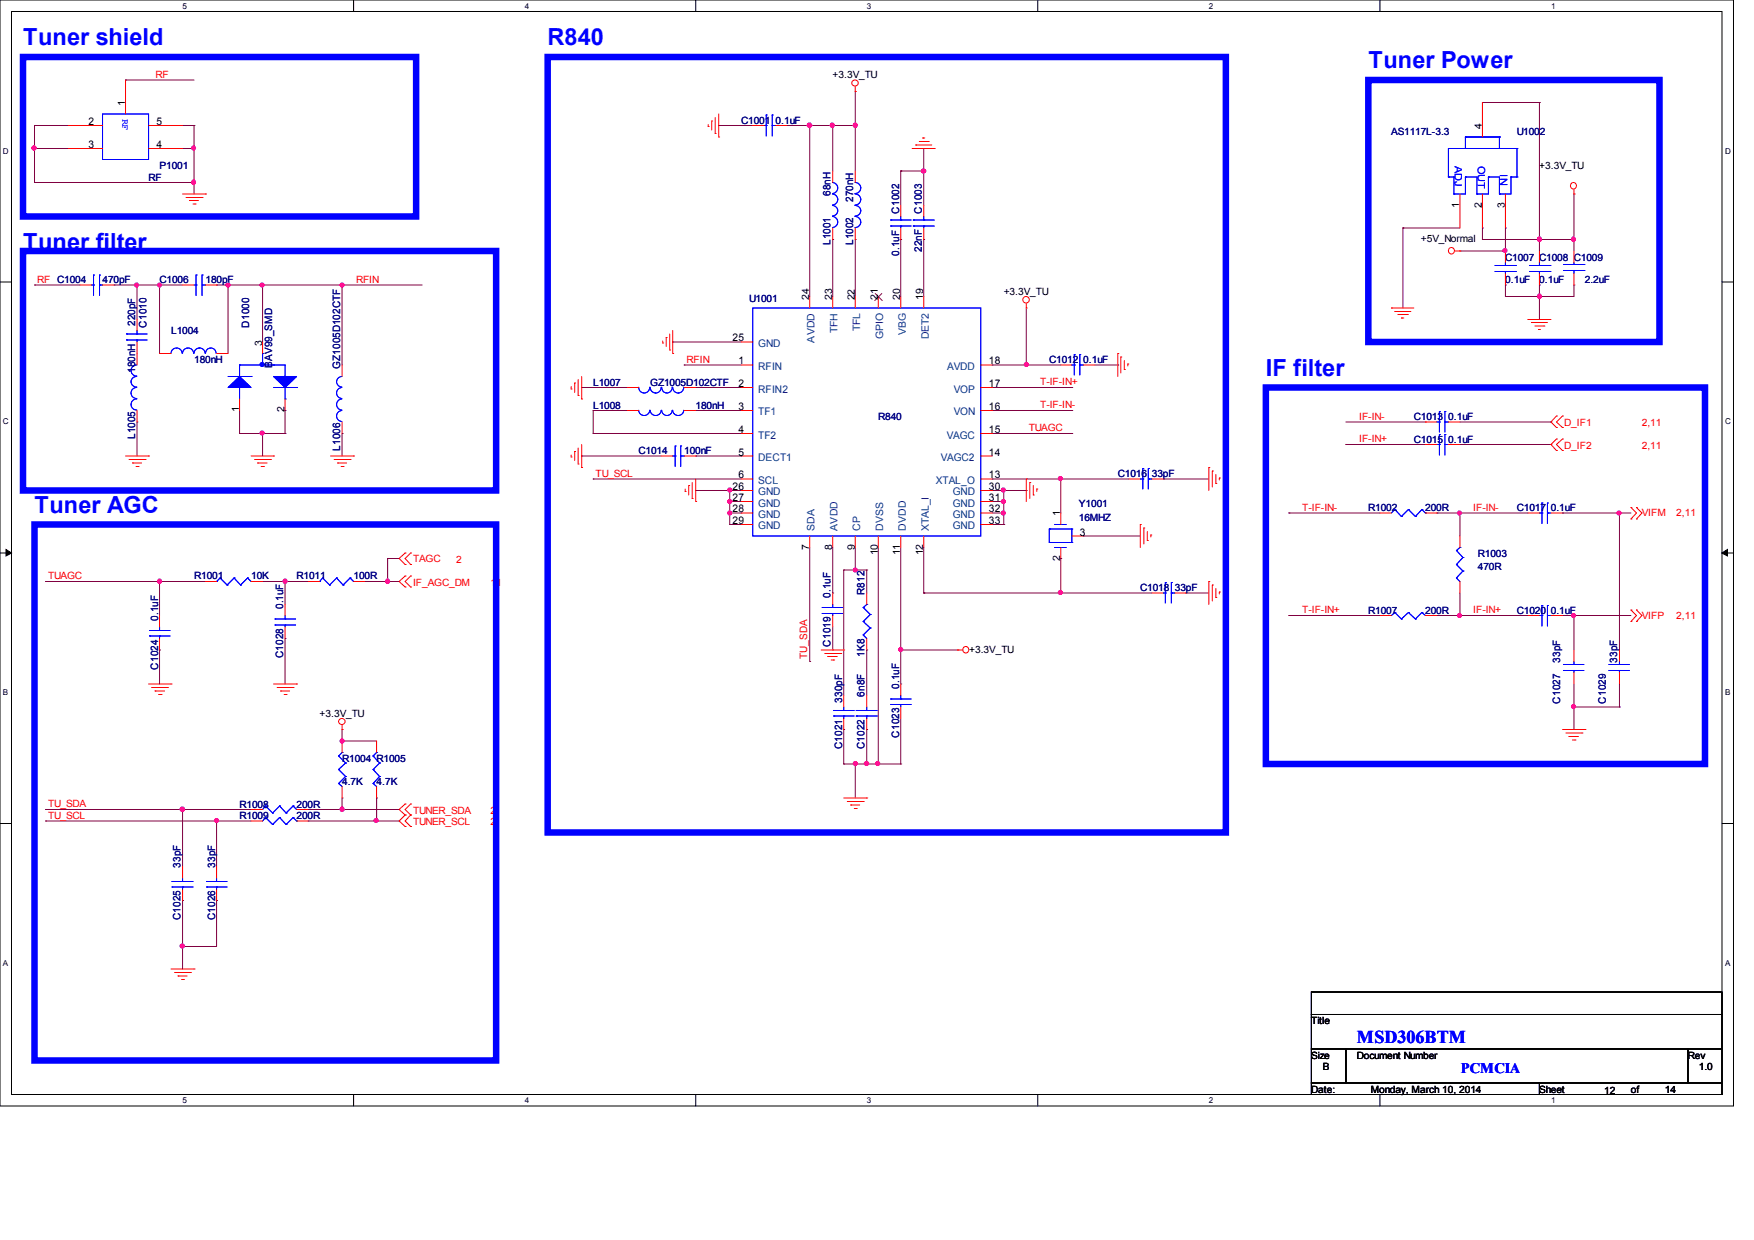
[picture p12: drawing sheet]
<svg xmlns="http://www.w3.org/2000/svg" width="297mm" height="210mm" viewBox="0 0 297 210" stroke-linecap="round" stroke-linejoin="round" font-family="sans-serif">
<path d="M0 0h293.5v187.3h-293.5zM1.9 1.9h289.6v183.4h-289.6z" fill="none" stroke="#000" stroke-width=".17"/>
<g fill="#fff">
<path d="M30.9 .3h.8v1.5h-.8z"/>
<path d="M30.9 185.6h.8v1.5h-.8z"/>
</g>
<path d="M59.9 0v1.9M59.9 185.3v2" fill="none" stroke="#000" stroke-width=".17"/>
<g fill="#fff">
<path d="M88.8 .3h.8v1.5h-.8z"/>
<path d="M88.8 185.6h.8v1.5h-.8z"/>
</g>
<path d="M117.8 0v1.9M117.8 185.3v2" fill="none" stroke="#000" stroke-width=".17"/>
<g fill="#fff">
<path d="M146.7 .3h.8v1.5h-.8z"/>
<path d="M146.7 185.6h.8v1.5h-.8z"/>
</g>
<path d="M175.7 0v1.9M175.7 185.3v2" fill="none" stroke="#000" stroke-width=".17"/>
<g fill="#fff">
<path d="M204.6 .3h.8v1.5h-.8z"/>
<path d="M204.6 185.6h.8v1.5h-.8z"/>
</g>
<path d="M233.6 0v1.9M233.6 185.3v2" fill="none" stroke="#000" stroke-width=".17"/>
<g fill="#fff">
<path d="M262.6 .3h.7v1.5h-.7z"/>
<path d="M262.6 185.6h.7v1.5h-.7z"/>
<path d="M.5 24.8h1v1.5h-1z"/>
<path d="M292 24.8h1v1.5h-1z"/>
<path d="M.5 70.6h1v1.5h-1z"/>
<path d="M292 70.6h1v1.5h-1z"/>
</g>
<path d="M0 47.8h1.9M291.5 47.8h2" fill="none" stroke="#000" stroke-width=".17"/>
<g fill="#fff">
<path d="M.5 116.5h.9v1.5h-.9z"/>
<path d="M292 116.5h.9v1.5h-.9z"/>
</g>
<path d="M0 93.6h1.9M291.5 93.6h2" fill="none" stroke="#000" stroke-width=".17"/>
<path d="M1 93l.9 .6-.9 .5zM291.5 93.6l.9-.6v1.1z" fill="#000" stroke="#000" stroke-width=".17"/>
<g fill="#fff">
<path d="M.5 162.3h.9v1.5h-.9z"/>
<path d="M292 162.3h.9v1.5h-.9z"/>
</g>
<path d="M0 139.4h1.9M291.5 139.4h2M222 168h69.5v3.8h-69.5zM222 171.8h69.5v5.8h-69.5zM222 177.6h5.8v5.8h-5.8zM227.8 177.6h57.9v5.8h-57.9zM285.7 177.6h5.8v5.8h-5.8zM222 183.4h38.6v1.9h-38.6zM260.6 183.4h30.9v1.9h-30.9z" fill="none" stroke="#000" stroke-width=".17"/>
<g fill="none" stroke="#800040" stroke-width=".17">
<path d="M21.3 13.5h.1M21.3 13.5h11.6M144.8 15.5h.1M144.8 15.5v13.5M251 17.4h.1M251 17.4h9.6M260.6 17.4h.1M260.6 17.4v25.1M5.8 21.3h.1M5.8 25.1h.1M5.8 30.9h.1M5.8 21.3v9.6"/>
<path d="M5.8 21.3h5.8M5.8 30.9h27.1M5.8 25.1h5.8M30.9 21.3h.1M30.9 25.1h.1M30.9 21.3h2M30.9 25.1h2M32.9 30.9h.1M32.9 25.1h.1M32.9 21.3h.1M32.9 21.3v11.6M121.7 21.3h.1"/>
<path d="M121.7 21.3h5.7M133.2 21.3h11.6M137.1 21.3h.1M137.1 21.3v28.9M141 21.3h.1M141 21.3v7.7M144.8 21.3h.1M152.5 29h.1M152.5 29v5.8M152.5 29h3.9M156.4 29h.1M156.4 25.1v9.7"/>
<path d="M237.5 38.6h.1M237.5 38.6h9.6M237.5 38.6v13.6M251 38.6h.1M251 38.6v2M254.8 38.6h.1M254.8 38.6v3.9h-7.7M266.4 32.9h.1M266.4 32.9v9.6M5.8 48.3h.1M5.8 48.3h7.7M19.3 48.3h.1"/>
<path d="M19.3 48.3h11.6M23.2 48.3h.1M23.2 48.3v5.8M27 48.3h.1M27 48.3v11.6M36.7 48.3h.1M36.7 48.3h34.8M38.6 48.3h.1M38.6 48.3v11.6M44.4 48.3h.1M44.4 48.3v9.6M57.9 48.3h.1"/>
<path d="M57.9 48.3v13.5M113.9 57.9h.1M113.9 57.9h11.6M141 40.6h.1M141 40.6v9.6M144.8 40.6h.1M144.8 40.6v9.6M152.5 40.6h.1M152.5 40.6v9.6M156.4 40.6h.1M156.4 40.6v9.6M173.7 52.2v9.6"/>
<path d="M247.1 42.5h.1M251 40.6h.1M251 40.6h15.4M254.8 48.3h.1M254.8 48.3v1.9h11.6v-1.9M260.6 40.6h.1M260.6 50.2h.1M260.6 48.3h.1M260.6 48.3v5.8M266.4 40.6h.1M266.4 48.3h.1M23.2 71.5h.1"/>
<path d="M23.2 71.5v5.7M40.6 73.4h.1M40.6 73.4h7.7M40.6 69.5v3.9M44.4 73.4h.1M44.4 73.4v3.8M48.3 69.5h.1M48.3 73.4h.1M48.3 69.5v3.9M57.9 73.4h.1M57.9 73.4v3.8M98.5 77.2h.1"/>
<path d="M98.5 65.6h7.7M98.5 77.2h13.5M100.4 69.5h.1M100.4 73.4h.1M100.4 73.4h25.1M100.4 69.5h5.8M100.4 69.5v3.9M106.2 65.6h.1M115.8 61.8h.1M115.8 61.8h9.7M117.8 77.2h.1M117.8 65.6h.1"/>
<path d="M117.8 69.5h.1M117.8 65.6h7.7M117.8 77.2h7.7M117.8 69.5h7.7M125.5 73.4h.1M168 61.8h.1M168 65.6h13.4M168 61.8h11.6M168 73.4h13.4M168 69.5h13.4M173.7 61.8h.1M181.4 65.6h.1"/>
<path d="M181.4 73.4h.1M181.4 69.5h.1M185.3 61.8h3.9M189.2 61.8h.1M227.8 75.3h.1M227.8 71.5h13.5M227.8 75.3h13.5M241.3 71.5h.1M247.1 71.5h15.5M247.1 75.3h15.5M262.6 75.3h.1M262.6 71.5h.1"/>
<path d="M7.7 98.5h.1M7.7 98.5h27.1M27 98.5h.1M27 98.5v5.7M44.4 98.5h.1M44.4 98.5h7.8M48.3 98.5h.1M48.3 98.5v3.9M61.8 98.5h.1M61.8 98.5h5.8M65.6 98.5h.1M65.6 94.6h.1"/>
<path d="M65.6 94.6v3.9M65.6 94.6h2M100.4 81.1h.1M100.4 81.1h25.1M117.8 83.1h.1M117.8 83.1h7.7M123.5 83.1h.1M123.5 84.9h.1M123.5 86.9h.1M123.5 88.8h.1M123.5 86.9h2M123.5 83.1v5.7"/>
<path d="M123.5 84.9h2M123.5 88.8h2M125.5 84.9h.1M125.5 86.9h.1M125.5 88.8h.1M137.1 92.7v19.3M141 92.7v7.7M142.8 96.5h.1M142.8 96.5v21.3M142.8 96.5h3.9M144.8 96.5h.1M144.8 92.7v3.8"/>
<path d="M146.7 96.5h.1M146.7 96.5v3.9M148.7 92.7v36.7M152.5 92.7v23.1M156.4 92.7v7.7M168 81.1h.1M168 86.9h1.9M168 81.1h23.1M168 83.1h5.7M168 84.9h1.9M168 88.8h1.9M169.9 83.1h.1"/>
<path d="M169.9 84.9h.1M169.9 86.9h.1M169.9 88.8h.1M169.9 83.1v5.7M173.7 83.1h.1M179.6 81.1h.1M179.6 94.6h.1M179.6 81.1v5.8M179.6 94.6v5.8M183.4 90.8h.1M183.4 90.8h9.6M196.9 81.1h.1"/>
<path d="M196.9 81.1h7.7M218.2 86.9h.1M218.2 86.9h15.4M243.2 86.9h.1M243.2 86.9h15.5M247.1 86.9h.1M247.1 86.9v3.9M264.5 86.9h.1M264.5 86.9h11.6M274.2 86.9h.1M274.2 86.9v23.2M27 110.1h.1"/>
<path d="M27 110.1v5.7M48.3 108.1h.1M48.3 108.1v7.7M137.1 112h.1M141 100.4h.1M141 110.1h.1M141 106.2v3.9M146.7 110.1h.1M146.7 110.1v7.7M152.5 110.1h.1M152.5 115.8h.1M152.5 110.1h9.6"/>
<path d="M156.4 100.4h.1M156.4 100.4h38.6M162.1 110.1h.1M179.6 100.4h.1M200.7 100.4h.1M200.7 100.4h3.9M218.2 104.2h.1M218.2 104.2h15.4M243.2 104.2h.1M243.2 104.2h15.5M247.1 104.2h.1M247.1 100.4v3.8"/>
<path d="M264.5 104.2h.1M264.5 104.2h11.6M266.4 119.7h.1M266.4 104.2h.1M266.4 104.2v5.9M266.4 115.8v7.7M266.4 119.7h7.8M274.2 119.7h.1M274.2 115.8v3.9M7.7 137.1h.1M7.7 139h.1M7.7 139h34.8"/>
<path d="M7.7 137.1h34.8M30.9 137.1h.1M30.9 137.1v9.6M36.7 139h.1M36.7 139v7.7M52.2 139h.1M52.2 137.1h.1M52.2 139h15.4M52.2 137.1h15.4M57.9 137.1h.1M57.9 135.1h.1M57.9 125.5h.1"/>
<path d="M57.9 123.5h.1M57.9 123.5v2M57.9 135.1v2M57.9 125.5h5.9M63.8 139h.1M63.8 135.1h.1M63.8 135.1v3.9M142.8 123.5h.1M142.8 129.4h.1M142.8 123.5v5.9M142.8 129.4h9.7M144.8 129.4h.1"/>
<path d="M144.8 129.4v5.7M146.7 129.4h.1M146.7 123.5h.1M146.7 123.5v5.9M148.7 129.4h.1M152.5 129.4h.1M152.5 121.7v7.7M30.9 152.5h.1M30.9 152.5v11.6M36.7 152.5h.1M36.7 152.5v7.8h-5.8M30.9 160.3h.1"/>
</g>
<g fill="#f0f" stroke="#f0f" stroke-width=".17">
<circle cx="5.8" cy="25.1" r=".34"/>
<circle cx="32.7" cy="30.9" r=".36"/>
<circle cx="32.8" cy="25.1" r=".34"/>
<circle cx="266.3" cy="40.5" r=".36"/>
<circle cx="260.6" cy="40.5" r=".36"/>
<circle cx="254.8" cy="42.4" r=".34"/>
<circle cx="260.6" cy="50.2" r=".36"/>
<circle cx="266.4" cy="119.6" r=".34"/>
<circle cx="247.1" cy="86.9" r=".34"/>
<circle cx="247.1" cy="104.2" r=".34"/>
<circle cx="266.4" cy="104.2" r=".34"/>
<circle cx="274.1" cy="86.9" r=".34"/>
<circle cx="144.8" cy="96.5" r=".34"/>
<circle cx="148.6" cy="129.3" r=".34"/>
<circle cx="146.7" cy="129.3" r=".36"/>
<circle cx="173.7" cy="61.7" r=".34"/>
<circle cx="144.8" cy="21.2" r=".36"/>
<circle cx="152.5" cy="110" r=".34"/>
<circle cx="156.4" cy="29" r=".36"/>
<circle cx="144.8" cy="129.3" r=".34"/>
<circle cx="179.5" cy="81" r=".34"/>
<circle cx="179.5" cy="100.3" r=".34"/>
<circle cx="137" cy="21.2" r=".38"/>
<circle cx="140.9" cy="21.2" r=".36"/>
<circle cx="44.4" cy="48.3" r=".34"/>
<circle cx="38.6" cy="48.3" r=".34"/>
<circle cx="44.4" cy="73.3" r=".34"/>
<circle cx="57.9" cy="48.3" r=".34"/>
<circle cx="27" cy="48.3" r=".34"/>
<circle cx="23.1" cy="48.3" r=".34"/>
<circle cx="36.7" cy="138.9" r=".34"/>
<circle cx="48.2" cy="98.4" r=".36"/>
<circle cx="57.9" cy="137" r=".36"/>
<circle cx="30.9" cy="160.2" r=".36"/>
<circle cx="30.9" cy="137" r=".38"/>
<circle cx="63.7" cy="138.9" r=".34"/>
<circle cx="57.9" cy="125.5" r=".34"/>
<circle cx="27" cy="98.4" r=".36"/>
<circle cx="65.6" cy="98.4" r=".36"/>
<circle cx="123.5" cy="83" r=".34"/>
<circle cx="123.5" cy="84.9" r=".34"/>
<circle cx="123.5" cy="86.9" r=".34"/>
<circle cx="169.8" cy="83" r=".34"/>
<circle cx="169.8" cy="86.9" r=".34"/>
<circle cx="169.8" cy="84.9" r=".34"/>
</g>
<g fill="none" stroke="#f00" stroke-width=".17">
<path d="M21.3 13.5v5.8M121.1 19.9v2.7M121.7 19.3v3.9M144.8 15.5h.1M144.8 14.6v.9M251 17.4v5.8M11.6 25.1h5.8M11.6 21.3h5.8M25.1 25.1h5.8M25.1 21.3h5.8M30.9 32.9h3.9M31.5 33.4h2.7"/>
<path d="M32.1 34h.1M32.1 34h1.5M32.7 34.5h.3M33 34.5h.1M34.2 33.4h.1M34.8 32.9h.1M119.9 21.4h.1M119.9 21.1v.3M120.5 20.5h.1M120.5 20.5v1.5M121.1 22.6h.1M121.7 23.2h.1"/>
<path d="M127.4 21.3h2M131.3 21.3h1.9M141 29v1.9M141 38.6v2M144.8 29v1.9M144.8 38.6v2M152.5 34.8v1.9M152.5 38.6v2M154.4 25.1h.1M154.4 25.1h3.9M155 24.6h.1M155 24.6h2.7"/>
<path d="M155.6 24h1.5M156.2 23.4h.1M156.2 23.4h.3M156.4 34.8v1.9M156.4 38.6v2M157.1 24h.1M247.1 32.9v5.7M251 32.9v5.7M254.8 32.9v5.7M266.4 32.9h.1M266.4 32.1v.8M13.5 48.3h2"/>
<path d="M17.4 48.3h1.9M23.2 54.1v1.9M23.2 57.9v3.9M27 59.9h2M30.9 48.3h2M34.8 48.3h1.9M36.7 59.9h1.9M44.4 57.9v2M112.2 58.1h.1M112.2 57.7v.4M112.8 57.1h.1M112.8 57.1v1.6"/>
<path d="M113.4 59.3h.1M113.4 56.6v2.7M113.9 59.9h.1M113.9 56v3.9M125.5 57.9h1.9M137.1 50.2v2M141 50.2v2M144.8 50.2v2M148.7 50.2v2M152.5 50.2v2M156.4 50.2v2M173.7 52.2h.1"/>
<path d="M173.7 51.4v.8M189.2 59.9h.1M189.2 59.9v3.9M235.5 52.2h.1M235.5 52.2h3.9M236.1 52.7h.1M236.1 52.7h2.7M236.6 53.3h1.7M237.2 53.8h.1M237.2 53.8h.5M238.3 53.3h.1M246.3 42.5h.8"/>
<path d="M247.1 42.5h.1M254.8 42.5v1.9M254.8 46.3v2M258.7 54.1h.1M258.7 54.1h3.9M259.2 54.6h.1M259.2 54.6h2.8M259.8 55.2h1.6M260.4 55.8h.1M260.4 55.8h.4M260.6 42.5v1.9M260.6 46.3v2"/>
<path d="M261.4 55.2h.1M266.4 42.5v1.9M266.4 46.3v2M21.3 77.2h3.8M21.8 77.8h2.8M22.4 78.4h.1M22.4 78.4h1.6M23 79h.4M23.2 69.5v2M23.4 79h.1M24.6 77.8h.1M25.1 77.2h.1"/>
<path d="M40.6 67.6v1.9M42.5 77.2h3.8M43.1 77.8h2.7M43.6 78.4h.1M43.6 78.4h1.6M44.2 79h.4M44.6 79h.1M45.8 77.8h.1M46.3 77.2h.1M48.3 67.6v1.9M56 77.2h3.9M56.6 77.8h2.7"/>
<path d="M57.1 78.4h.1M57.1 78.4h1.6M57.7 79h.4M57.9 61.8v2M57.9 71.5v1.9M58.1 79h.1M59.3 77.8h.1M59.9 77.2h.1M96.7 77.4h.1M96.7 65.9h.1M96.7 65.4v.5M96.7 77v.4"/>
<path d="M97.3 76.5h.1M97.3 64.9h.1M97.3 64.9v1.6M97.3 76.5v1.5M97.9 78.6h.1M97.9 67h.1M97.9 64.3v2.7M97.9 75.9v2.7M98.5 79.2h.1M98.5 67.6h.1M98.5 63.8v3.8M98.5 75.3v3.9"/>
<path d="M106.2 69.5h1.9M106.2 65.6h1.9M112 77.2h1.9M115.8 77.2h2M115.8 69.5h2M115.8 65.6h2M125.5 77.2h1.9M125.5 69.5h1.9M125.5 61.8h1.9M125.5 65.6h1.9M125.5 73.4h1.9M166 77.2h2"/>
<path d="M166 69.5h2M166 61.8h2M166 65.6h2M166 73.4h2M179.6 61.8h1.8M183.4 61.8h1.9M189.7 60.5h.1M189.7 60.5v2.7M190.3 62.6h.1M190.3 61v1.6M190.9 61.6h.1M190.9 61.6v.4"/>
<path d="M204.6 79.2h.1M204.6 79.2v3.9M205.2 79.8h.1M205.2 79.8v2.7M241.3 75.3h1.9M241.3 71.5h1.9M245.2 75.3h1.9M245.2 71.5h1.9M263.5 70.4h.1M263.5 72.4h.1M263.5 74.3h.1M263.5 76.3h.1"/>
<path d="M263.5 70.4l-.9 1.1 .9 .9M263.5 74.3l-.9 1 .9 1M264.5 72.4h.1M264.5 70.4h.1M264.5 76.3h.1M264.5 74.3h.1M264.5 70.4l-1 1.1 1 .9M264.5 74.3l-1 1 1 1M34.8 98.5h1.9M42.5 98.5h1.9M52.2 98.5h1.9M59.9 98.5h1.9"/>
<path d="M68.6 97.5h.1M68.6 99.4h.1M68.6 93.6h.1M68.6 95.6h.1M68.6 97.5l-1 1 1 .9M68.6 93.6l-1 1 1 1M69.5 99.4h.1M69.5 97.5h.1M69.5 95.6h.1M69.5 93.6h.1M69.5 97.5l-.9 1 .9 .9M69.5 93.6l-.9 1 .9 1"/>
<path d="M116 83.2h.1M116 82.8v.4M116.6 82.2h.1M116.6 82.2v1.6M117.2 84.4h.1M117.2 81.7v2.7M117.8 84.9h.1M117.8 81.1v3.8M125.5 81.1h1.9M125.5 86.9h1.9M125.5 83.1h1.9M125.5 84.9h1.9"/>
<path d="M125.5 88.8h1.9M137.1 90.8v1.9M141 90.8v1.9M144.8 90.8v1.9M148.7 90.8v1.9M152.5 90.8v1.9M156.4 90.8v1.9M166 81.1h2M166 86.9h2M166 83.1h2M166 84.9h2M166 88.8h2"/>
<path d="M173.7 81.1h.1M173.7 81.1v3.8M174.3 81.7h.1M174.3 81.7v2.7M174.9 83.8h.1M174.9 82.2v1.6M175.5 82.8h.1M175.5 82.8v.4M179.6 86.9v1.9M179.6 92.7v1.9M181.4 90.8h2M191.1 81.1h1.9"/>
<path d="M193 88.8h.1M193 88.8v3.9M193.6 89.4h.1M193.6 89.4v2.7M194.2 91.5h.1M194.2 90v1.5M194.8 90.6h.1M194.8 90.6v.3M195 81.1h1.9M204.6 98.5h.1M204.6 98.5v3.9M205.2 99.1h.1"/>
<path d="M205.2 99.1v2.7M205.8 81.9h.1M205.8 80.3v1.6M205.8 99.7v1.5M206.4 80.9h.1M206.4 80.9v.4M233.6 86.9h1.9M241.3 86.9h1.9M247.1 90.8v1.9M247.1 98.5v1.9M258.7 86.9h1.9M262.6 86.9h1.9"/>
<path d="M276.1 87.9h.1M276.1 85.9h.1M276.1 85.9l.9 1-.9 1M277 87.9h.1M277 85.9h.1M277 85.9l1 1-1 1M25.1 115.8h3.9M25.7 116.4h2.7M26.2 117h.1M26.2 117h1.7M26.8 117.6h.5M27 104.2v2"/>
<path d="M27 108.1v2M27.3 117.6h.1M28.4 116.4h.1M29 115.8h.1M46.3 115.8h3.9M46.9 116.4h2.7M47.5 117h.1M47.5 117h1.5M48.1 117.6h.3M48.3 102.4v1.8M48.3 106.2v1.9M48.4 117.6h.1"/>
<path d="M49.6 116.4h.1M50.2 115.8h.1M139 110.1h3.8M139.6 110.7h2.7M140.1 111.2h.1M140.1 111.2h1.6M140.7 111.8h.4M141 100.4v2M141 104.2v2M141.1 111.8h.1M142.3 110.7h.1M142.8 110.1h.1"/>
<path d="M142.8 117.8v1.9M146.7 100.4v2M146.7 108.1v2M146.7 117.8v1.9M152.5 115.8v2M152.5 119.7v2M162.1 110.1h.1M162.1 110.1h.9M195 100.4h1.9M198.9 100.4h1.8M205.8 101.2h.1M206.4 100.2h.1"/>
<path d="M206.4 100.2v.4M233.6 104.2h1.9M241.3 104.2h1.9M258.7 104.2h1.9M262.6 104.2h1.9M266.4 110.1v1.9M266.4 113.9v1.9M274.2 110.1v1.9M274.2 113.9v1.9M276.1 105.2h.1M276.1 103.3h.1M276.1 103.3l.9 .9-.9 1"/>
<path d="M277 105.2h.1M277 103.3h.1M277 103.3l1 .9-1 1M42.5 137.1h1.9M42.5 139h1.9M50.2 137.1h2M50.2 139h2M57.9 123.5h.1M57.9 122.8v.7M57.9 125.5v1.9M57.9 133.2v1.9M63.8 125.5v1.9"/>
<path d="M63.8 133.2v1.9M68.6 136.1h.1M68.6 138h.1M68.6 140h.1M68.6 136.1l-1 1 1 .9M68.6 138l-1 1 1 1M69.5 138h.1M69.5 136.1h.1M69.5 140h.1M69.5 136.1l-.9 1 .9 .9M69.5 138l-.9 1 .9 1M142.8 135.1h3.9"/>
<path d="M142.8 121.7v1.8M143.4 135.7h2.7M144 136.3h.1M144 136.3h1.5M144.6 136.9h.3M144.9 136.9h.1M146.1 135.7h.1M146.7 135.1h.1M146.7 121.7v1.8M264.5 123.5h3.8M265.1 124.1h2.7M265.6 124.7h.1"/>
<path d="M265.6 124.7h1.6M266.2 125.3h.4M266.6 125.3h.1M267.8 124.1h.1M268.3 123.5h.1M30.9 146.7v2M30.9 150.6v1.9M36.7 146.7v2M36.7 150.6v1.9M29 164.1h3.9M29.5 164.7h2.8M30.1 165.3h.1"/>
<path d="M30.1 165.3h1.6M30.7 165.9h.4M31.1 165.9h.1M32.3 164.7h.1M32.9 164.1h.1"/>
<circle cx="144.8" cy="14.1" r=".53"/>
<circle cx="266.3" cy="31.5" r=".53"/>
<circle cx="173.7" cy="50.8" r=".55"/>
<circle cx="245.7" cy="42.5" r=".53"/>
<circle cx="163.5" cy="110" r=".53"/>
<circle cx="57.9" cy="122.2" r=".53"/>
</g>
<path d="M3.9 9.7h66.5v27h-66.5zM92.7 9.7h114.8v131.3h-114.8zM231.6 13.5h49.3v44.4h-49.3zM3.9 42.5h80.1v40.6h-80.1zM214.3 65.6h74.3v63.8h-74.3zM5.8 88.8h78.2v90.8h-78.2z" fill="none" stroke="#00f" stroke-width="1.1"/>
<g fill="none" stroke="#00f" stroke-width=".17">
<path d="M17.4 19.3h7.7v7.7h-7.7zM129.7 19.5h.1M129.7 19.5v3.5M130.7 19.5h.1M130.7 19.5v3.5M129.4 21.3h.3M129.7 21.3h.1M130.7 21.3h.1M130.7 21.3h.6M140.9 30.9a.93 .93 0 0 1 .9 .9 .93 .93 0 0 1-.9 1M140.9 32.9a.93 .93 0 0 1 .9 .9 .93 .93 0 0 1-.9 .9M140.9 34.8a.89 .89 0 0 1 .9 .9 .89 .89 0 0 1-.9 .9"/>
<path d="M140.9 36.7a.93 .93 0 0 1 .9 .9 .93 .93 0 0 1-.9 .9M144.7 30.9a.93 .93 0 0 1 1 .9 .93 .93 0 0 1-1 1M144.7 32.9a.93 .93 0 0 1 1 .9 .93 .93 0 0 1-1 .9M144.7 34.8a.89 .89 0 0 1 1 .9 .89 .89 0 0 1-1 .9M144.7 36.7a.93 .93 0 0 1 1 .9 .93 .93 0 0 1-1 .9M150.8 37.3h.1M150.8 38.3h.1M150.8 37.3h3.5M150.8 38.3h3.5M152.5 38.3h.1M152.5 37.3h.1M152.5 36.7v.6"/>
<path d="M152.5 38.3v.3M154.6 37.3h.1M154.6 38.3h.1M154.6 37.3h3.6M154.6 38.3h3.6M156.4 38.3h.1M156.4 37.3h.1M156.4 36.7v.6M156.4 38.3v.3M245.2 30h.1M245.2 30h.9M246.1 32.9h.1"/>
<path d="M246.1 30h.1M246.1 30v2.9M248.1 23.2h.1M248.1 25.1h.1M248.1 30h.1M248.1 23.2h5.7M248.1 30v2.9h-2M248.1 23.2v1.9M248.1 30h1.9v2.9M250 32.9h.1M252 30h.1M252 30v2.9h-2"/>
<path d="M252 30h1.8v2.9M253.8 32.9h.1M253.8 25.1h.1M253.8 23.2h.1M253.8 23.2v1.9M255.8 30h.1M255.8 30v2.9h-2M255.8 30h1M256.8 25.1h.1M256.8 30h.1M256.8 25.1h-11.6v4.9M256.8 25.1v4.9"/>
<path d="M15.5 48.3h.3M15.8 48.3h.1M15.8 46.6h.1M15.8 46.6v3.4M16.8 46.6h.1M16.8 48.3h.1M16.8 48.3h.6M16.8 46.6v3.4M21.4 56.6h.1M21.4 57.6h.1M21.4 56.6h3.5M21.4 57.6h3.5"/>
<path d="M23.2 57.6h.1M23.2 56.6h.1M23.2 56v.6M23.2 57.6v.3M29 59.8a.93 .93 0 0 1 .9-.9 .93 .93 0 0 1 .9 .9M30.9 59.8a.93 .93 0 0 1 .9-.9 .93 .93 0 0 1 1 .9M32.9 59.8a.93 .93 0 0 1 .9-.9 .93 .93 0 0 1 .9 .9M32.9 48.3h.3M33.2 48.3h.1M33.2 46.6h.1M33.2 46.6v3.4M34.2 46.6h.1"/>
<path d="M34.2 48.3h.1M34.2 48.3h.6M34.2 46.6v3.4M34.8 59.8a.89 .89 0 0 1 .9-.9 .89 .89 0 0 1 .9 .9M44.4 59.9h.1M44.4 59.9v1.9M127.4 52.2h38.6v38.6h-38.6zM253.1 45h3.4M253.1 46h3.4M254.8 46h.1M254.8 45h.1M254.8 44.4v.6"/>
<path d="M254.8 46v.3M256.5 45h.1M256.5 46h.1M258.9 45h3.5M258.9 46h3.5M260.6 46h.1M260.6 45h.1M260.6 44.4v.6M260.6 46v.3M262.4 45h.1M262.4 46h.1M264.7 45.8h3.4"/>
<path d="M264.7 44.8h3.4M266.4 44.8h.1M266.4 45.8h.1M266.4 44.4v.4M266.4 45.8v.5M268.1 45.8h.1M268.1 44.8h.1M23.2 67.6a.93 .93 0 0 0-1 .9 .93 .93 0 0 0 1 .9M23.2 65.6a.93 .93 0 0 0-1 .9 .93 .93 0 0 0 1 1M23.2 63.8a.89 .89 0 0 0-1 .8 .89 .89 0 0 0 1 .9M23.2 61.8a.93 .93 0 0 0-1 .9 .93 .93 0 0 0 1 1M38.6 63.8h3.9"/>
<path d="M40.6 65.6h.1M40.6 61.8h.1M40.6 61.8h7.7v2M40.6 61.8v2M40.6 65.6v2M42.5 63.8h.1M44.4 61.8h.1M46.3 61.8h.1M46.3 65.6h3.9M48.3 63.8h.1M48.3 67.6h.1M48.3 65.6v2"/>
<path d="M50.2 65.6h.1M57.9 69.5a.93 .93 0 0 0-.9 .9 .93 .93 0 0 0 .9 1M57.9 67.6a.93 .93 0 0 0-.9 .9 .93 .93 0 0 0 .9 .9M57.9 65.6a.93 .93 0 0 0-.9 .9 .93 .93 0 0 0 .9 1M57.9 63.8a.89 .89 0 0 0-.9 .8 .89 .89 0 0 0 .9 .9M108.1 69.5a.93 .93 0 0 0 1 .9 .93 .93 0 0 0 .9-.9M108.1 65.6a.93 .93 0 0 0 1 .9 .93 .93 0 0 0 .9-.9M110.1 69.5a.93 .93 0 0 0 .9 .9 .93 .93 0 0 0 .9-.9M110.1 65.6a.93 .93 0 0 0 .9 .9 .93 .93 0 0 0 .9-.9M112 69.5a.89 .89 0 0 0 .9 .9 .89 .89 0 0 0 .9-.9M112 65.6a.89 .89 0 0 0 .9 .9 .89 .89 0 0 0 .9-.9M113.9 69.5a.93 .93 0 0 0 .9 .9 .93 .93 0 0 0 .9-.9"/>
<path d="M113.9 65.6a.93 .93 0 0 0 .9 .9 .93 .93 0 0 0 .9-.9M113.9 77.2h.4M114.3 77.2h.1M114.3 75.5h.1M114.3 75.5v3.5M115.2 75.5h.1M115.2 77.2h.1M115.2 77.2h.6M115.2 75.5v3.5M181.4 61.8h.5M181.9 61.8h.1M181.9 60h.1"/>
<path d="M181.9 60v3.5M182.8 60h.1M182.8 61.8h.1M182.8 61.8h.6M182.8 60v3.5M193.5 79.3h.1M193.5 79.3v3.5M194.4 79.3h.1M194.4 79.3v3.5M243.2 75.3h.5M243.2 71.5h.5M243.7 75.3h.1"/>
<path d="M243.7 73.6h.1M243.7 71.5h.1M243.7 69.7h.1M243.7 69.7v3.5M243.7 73.6v3.4M244.6 73.6h.1M244.6 75.3h.1M244.6 69.7h.1M244.6 71.5h.1M244.6 75.3h.6M244.6 69.7v3.5M244.6 73.6v3.4"/>
<path d="M244.6 71.5h.6M36.7 98.5h.1M37.3 97.9h.1M37.3 97.9l1.1 1.2M37.3 97.9l-.6 .6M38.4 99.1h.1M39.6 97.9h.1M39.6 97.9l1.1 1.2M39.6 97.9l-1.2 1.2M40.7 99.1h.1M41.9 97.9h.1M41.9 97.9l.6 .6"/>
<path d="M41.9 97.9l-1.2 1.2M54.1 98.5h.1M54.6 97.9h.1M54.6 97.9l1.2 1.2M54.6 97.9l-.5 .6M55.8 99.1h.1M57 97.9h.1M57 97.9l1.1 1.2M57 97.9l-1.2 1.2M58.1 99.1h.1M59.3 97.9h.1M59.3 97.9l.6 .6"/>
<path d="M59.3 97.9l-1.2 1.2M177.6 89.6h.1M177.6 91.9h.1M177.6 89.6h3.8M177.6 89.6v2.3M177.6 91.9h3.8M178.6 88.8h.1M178.6 92.7h.1M178.6 88.8h1.9M178.6 92.7h1.9M181.4 91.9h.1M181.4 89.6h.1"/>
<path d="M181.4 89.6v2.3M193 81.1h.5M193.5 81.1h.1M194.4 81.1h.1M194.4 81.1h.6M197.3 98.6h.1M197.3 98.6v3.5M198.3 98.6h.1M198.3 98.6v3.5M236.1 86.3h.1M236.1 86.3l-.6 .6M236.1 86.3l1.1 1.2"/>
<path d="M237.2 87.5h.1M238.4 86.3h.1M238.4 86.3l-1.2 1.2M238.4 86.3l1.2 1.2M239.6 87.5h.1M240.7 86.3h.1M240.7 86.3l-1.1 1.2M240.7 86.3l.6 .6M241.3 86.9h.1M246.5 97.9h.1M246.5 95.6h.1M246.5 93.2h.1"/>
<path d="M246.5 97.9l.6 .6M246.5 95.6l1.1 1.1M246.5 93.2l1.1 1.2M247.1 92.7h.1M247.1 92.7l-.6 .5M247.6 96.7h.1M247.6 94.4h.1M247.6 96.7l-1.1 1.2M247.6 94.4l-1.1 1.2M260.6 86.9h.4M261 86.9h.1M261 85.2h.1"/>
<path d="M261 85.2v3.4M262 85.2h.1M262 86.9h.1M262 85.2v3.4M262 86.9h.6M25.3 106.8h.1M25.3 107.7h.1M25.3 106.8h3.5M25.3 107.7h3.5M27 107.7h.1M27 106.8h.1M27 106.2v.6"/>
<path d="M27 107.7v.4M46.6 104.8h.1M46.6 105.8h.1M46.6 104.8h3.4M46.6 105.8h3.4M48.3 105.8h.1M48.3 104.8h.1M48.3 104.2v.6M48.3 105.8v.4M139.2 102.9h.1M139.2 103.9h.1M139.2 102.9h3.5"/>
<path d="M139.2 103.9h3.5M141 103.9h.1M141 102.9h.1M141 102.4v.5M141 103.9v.3M142.8 119.7v.6M146.1 107.5h.1M146.1 105.2h.1M146.1 102.9h.1M146.1 107.5l.6 .6M146.1 105.2l1.2 1.1M146.1 102.9l1.2 1.2"/>
<path d="M146.7 102.4h.1M146.7 119.7v.6M146.7 102.4l-.6 .5M147.3 106.3h.1M147.3 104.1h.1M147.3 106.3l-1.2 1.2M147.3 104.1l-1.2 1.1M150.8 118.4h.1M150.8 119.3h.1M150.8 118.4h3.5M150.8 119.3h3.5M152.5 119.3h.1"/>
<path d="M152.5 118.4h.1M152.5 117.8v.6M152.5 119.3v.4M196.9 100.4h.4M197.3 100.4h.1M198.3 100.4h.1M198.3 100.4h.6M236.1 103.7h.1M236.1 103.7l-.6 .5M236.1 103.7l1.1 1.1M237.2 104.8h.1M238.4 103.7h.1"/>
<path d="M238.4 103.7l-1.2 1.1M238.4 103.7l1.2 1.1M239.6 104.8h.1M240.7 103.7h.1M240.7 103.7l-1.1 1.1M240.7 103.7l.6 .5M241.3 104.2h.1M260.6 104.2h.4M261 104.2h.1M261 102.5h.1M261 102.5v3.5M262 102.5h.1"/>
<path d="M262 104.2h.1M262 104.2h.6M262 102.5v3.5M264.7 112.5h.1M264.7 113.5h.1M264.7 112.5h3.4M264.7 113.5h3.4M266.4 113.5h.1M266.4 112.5h.1M266.4 112v.5M266.4 113.5v.4M272.4 112.5h.1"/>
<path d="M272.4 113.5h.1M272.4 112.5h3.4M272.4 113.5h3.4M274.2 113.5h.1M274.2 112.5h.1M274.2 112v.5M274.2 113.5v.4M45 136.5h.1M45 138.4h.1M45 136.5l-.6 .6M45 136.5l1.1 1.2M45 138.4l-.6 .6"/>
<path d="M45 138.4l1.1 1.2M46.1 137.7h.1M46.1 139.6h.1M47.3 136.5h.1M47.3 138.4h.1M47.3 136.5l-1.2 1.2M47.3 136.5l1.1 1.2M47.3 138.4l-1.2 1.2M47.3 138.4l1.1 1.2M48.4 137.7h.1M48.4 139.6h.1M49.6 136.5h.1"/>
<path d="M49.6 138.4h.1M49.6 136.5l-1.2 1.2M49.6 136.5l.6 .6M49.6 138.4l-1.2 1.2M49.6 138.4l.6 .6M50.2 137.1h.1M50.2 139h.1M57.3 132.7h.1M57.3 130.3h.1M57.3 128h.1M57.3 132.7l.6 .5M57.3 130.3l1.2 1.2"/>
<path d="M57.3 128l1.2 1.2M57.9 127.4h.1M57.9 127.4l-.6 .6M58.5 131.5h.1M58.5 129.2h.1M58.5 131.5l-1.2 1.2M58.5 129.2l-1.2 1.1M63.2 132.7h.1M63.2 130.3h.1M63.2 128h.1M63.2 132.7l.6 .5M63.2 130.3l1.1 1.2"/>
<path d="M63.2 128l1.1 1.2M63.8 127.4h.1M63.8 127.4l-.6 .6M64.3 131.5h.1M64.3 129.2h.1M64.3 131.5l-1.1 1.2M64.3 129.2l-1.1 1.1M141.1 120.3h.1M141.1 121.2h.1M141.1 120.3h3.5M141.1 121.2h3.5M142.8 121.2h.1"/>
<path d="M142.8 120.3h.1M142.8 121.2v.5M144.9 120.3h.1M144.9 121.2h.1M144.9 120.3h3.6M144.9 121.2h3.6M146.7 121.2h.1M146.7 120.3h.1M146.7 121.2v.5M29.1 149.3h.1M29.1 150.2h.1M29.1 149.3h3.6"/>
<path d="M29.1 150.2h3.6M30.9 150.2h.1M30.9 149.3h.1M30.9 148.7v.6M30.9 150.2v.4M35 149.3h.1M35 150.2h.1M35 149.3h3.4M35 150.2h3.4M36.7 150.2h.1M36.7 149.3h.1M36.7 148.7v.6"/>
<path d="M36.7 150.2v.4"/>
</g>
<g fill="#00f" stroke="#00f" stroke-width=".17">
<path d="M38.6 65.6l2-1.8 1.9 1.8z" fill-rule="evenodd"/>
<path d="M46.3 63.8h3.9l-1.9 1.8z" fill-rule="evenodd"/>
<path d="M38.6 65.6l2-1.8 1.9 1.8z" fill-rule="evenodd"/>
<path d="M46.3 63.8h3.9l-1.9 1.8z" fill-rule="evenodd"/>
<circle cx="44.4" cy="61.7" r=".34"/>
</g>
<path d="M148.1 49.7l1.3 1.2M149.3 49.7l-1.3 1.2" fill="none" stroke="#804000" stroke-width=".17"/>
<g font-size="4" fill="#00f">
<text x="3.9" y="7.6">Tuner shield</text>
<text x="92.7" y="7.6">R840</text>
<text x="231.6" y="11.4">Tuner Power</text>
<text x="3.9" y="42.3">Tuner filter</text>
<text x="214.3" y="63.6">IF filter</text>
<text x="5.8" y="86.8">Tuner AGC</text>
</g>
<text font-size="3" fill="#00f" x="229.7" y="176.5">MSD306BTM</text>
<text font-size="2.5" fill="#00f" x="247.3" y="181.8">PCMCIA</text>
<g font-size="1.8">
<text x="15" y="21.2">2</text>
<text x="26.5" y="21.2">5</text>
<text x="15" y="25.1">3</text>
<text x="26.5" y="25.1">4</text>
<text x="124" y="57.8">25</text>
<text x="125" y="65.5">2</text>
<text x="125" y="61.7">1</text>
<text x="167.4" y="61.7">18</text>
<text x="167.4" y="65.5">17</text>
<text x="125" y="69.4">3</text>
<text x="167.4" y="69.4">16</text>
<text x="125" y="73.3">4</text>
<text x="125" y="77.1">5</text>
<text x="167.4" y="77.1">14</text>
<text x="167.4" y="73.3">15</text>
<text x="124" y="83">26</text>
<text x="125" y="81">6</text>
<text x="167.4" y="81">13</text>
<text x="167.4" y="83">30</text>
<text x="124" y="84.8">27</text>
<text x="124" y="86.8">28</text>
<text x="124" y="88.7">29</text>
<text x="167.4" y="84.8">31</text>
<text x="167.4" y="86.8">32</text>
<text x="167.4" y="88.7">33</text>
<text x="182.8" y="90.7">3</text>
</g>
<g font-size="1.8" fill="#004080">
<text x="128.3" y="58.8">GND</text>
<text x="128.3" y="62.7">RFIN</text>
<text x="160.3" y="62.7">AVDD</text>
<text x="128.3" y="66.5">RFIN2</text>
<text x="128.3" y="70.4">TF1</text>
<text x="161.4" y="66.5">VOP</text>
<text x="161.4" y="70.4">VON</text>
<text x="128.3" y="74.3">TF2</text>
<text x="160.3" y="74.3">VAGC</text>
<text x="128.3" y="78.1">DECT1</text>
<text x="128.3" y="82">SCL</text>
<text x="128.3" y="83.9">GND</text>
<text x="158.4" y="82">XTAL_O</text>
<text x="159.2" y="78.1">VAGC2</text>
<text x="161.3" y="83.9">GND</text>
<text x="128.3" y="85.8">GND</text>
<text x="128.3" y="87.7">GND</text>
<text x="128.3" y="89.7">GND</text>
<text x="161.3" y="85.8">GND</text>
<text x="161.3" y="87.7">GND</text>
<text x="161.3" y="89.7">GND</text>
</g>
<g font-size="1.7">
<text x="21.2" y="17.9" transform="rotate(-90 21.2 17.9)">1</text>
<text x="141" y="13.2">+3.3V_TU</text>
<text x="250.8" y="21.8" transform="rotate(-90 250.8 21.8)">4</text>
<text x="260.6" y="28.6">+3.3V_TU</text>
<text x="247" y="35.1" transform="rotate(-90 247 35.1)">1</text>
<text x="250.8" y="35.1" transform="rotate(-90 250.8 35.1)">2</text>
<text x="254.7" y="35.1" transform="rotate(-90 254.7 35.1)">3</text>
<text x="240.5" y="41">+5V_Normal</text>
<text x="137" y="50.8" transform="rotate(-90 137 50.8)">24</text>
<text x="140.9" y="50.8" transform="rotate(-90 140.9 50.8)">23</text>
<text x="144.7" y="50.8" transform="rotate(-90 144.7 50.8)">22</text>
<text x="148.6" y="50.8" transform="rotate(-90 148.6 50.8)">21</text>
<text x="152.4" y="50.8" transform="rotate(-90 152.4 50.8)">20</text>
<text x="156.3" y="50.8" transform="rotate(-90 156.3 50.8)">19</text>
<text x="169.9" y="49.9">+3.3V_TU</text>
<text x="44.4" y="58.5" transform="rotate(-90 44.4 58.5)">3</text>
<text x="40.5" y="69.8" transform="rotate(-90 40.5 69.8)">1</text>
<text x="48.2" y="69.8" transform="rotate(-90 48.2 69.8)">2</text>
<text x="179.5" y="87.5" transform="rotate(-90 179.5 87.5)">1</text>
<text x="137" y="93.1" transform="rotate(-90 137 93.1)">7</text>
<text x="140.9" y="93.1" transform="rotate(-90 140.9 93.1)">8</text>
<text x="144.7" y="93.1" transform="rotate(-90 144.7 93.1)">9</text>
<text x="148.6" y="94" transform="rotate(-90 148.6 94)">10</text>
<text x="152.4" y="94" transform="rotate(-90 152.4 94)">11</text>
<text x="156.3" y="94" transform="rotate(-90 156.3 94)">12</text>
<text x="179.5" y="95" transform="rotate(-90 179.5 95)">2</text>
<text x="164.1" y="110.5">+3.3V_TU</text>
<text x="54.1" y="121.3">+3.3V_TU</text>
<text x="222" y="173.4">Title</text>
<text x="222" y="179.2">Size</text>
<text x="229.7" y="179.2">Document Number</text>
<text x="285.7" y="179.2">Rev</text>
<text x="222" y="185">Date:</text>
<text x="223.9" y="181.2">B</text>
<text x="232" y="185">Monday, March 10, 2014</text>
<text x="260.6" y="185">Sheet</text>
<text x="271.6" y="185.2">12</text>
<text x="276.1" y="185">of</text>
<text x="281.8" y="185">14</text>
<text x="287.6" y="181.2">1.0</text>
</g>
<g font-size="1.7" fill="#f00">
<text x="26.3" y="13.1">RF</text>
<text x="6.3" y="47.8">RF C1004</text>
<text x="60.3" y="47.8">RFIN</text>
<text x="116.2" y="61.4">RFIN</text>
<text x="176.1" y="65.2">T-IF-IN+</text>
<text x="176.1" y="69.1">T-IF-IN-</text>
<text x="230.1" y="71">IF-IN-</text>
<text x="174.1" y="73">TUAGC</text>
<text x="230.1" y="74.8">IF-IN+</text>
<text x="264.8" y="72.1">D_IF1</text>
<text x="264.8" y="75.9">D_IF2</text>
<text x="277.9" y="72.1">2,11</text>
<text x="277.9" y="75.9">2,11</text>
<text x="100.8" y="80.7">TU_SCL</text>
<text x="220.5" y="86.4">T-IF-IN-</text>
<text x="249.4" y="86.4">IF-IN-</text>
<text x="277.9" y="87.4">VIFM</text>
<text x="283.8" y="87.4">2,11</text>
<text x="69.9" y="95.1">TAGC</text>
<text x="77.2" y="95.4">2</text>
<text x="8.1" y="98">TUAGC</text>
<text x="69.9" y="99.1">IF_AGC_DM</text>
<text x="83" y="99.1">11</text>
<text x="220.5" y="103.8">T-IF-IN+</text>
<text x="249.4" y="103.8">IF-IN+</text>
<text x="277.9" y="104.7">VIFP</text>
<text x="283.8" y="104.7">2,11</text>
<text x="136.6" y="111.6" transform="rotate(-90 136.6 111.6)">TU_SDA</text>
<text x="8.1" y="136.7">TU_SDA</text>
<text x="69.9" y="137.8">TUNER_SDA</text>
<text x="83" y="137.8">2</text>
<text x="8.1" y="138.6">TU_SCL</text>
<text x="69.9" y="139.6">TUNER_SCL</text>
<text x="83" y="139.6">2</text>
</g>
<g font-size="1.7" fill="#000080">
<text x="125.5" y="20.9">C1001 0.1uF</text>
<text x="235.5" y="22.9">AS1117L-3.3</text>
<text x="256.8" y="22.9">U1002</text>
<text x="27" y="28.6">P1001</text>
<text x="25.1" y="30.6">RF</text>
<text x="140.6" y="33.2" transform="rotate(-90 140.6 33.2)">68nH</text>
<text x="144.4" y="34.2" transform="rotate(-90 144.4 34.2)">270nH</text>
<text x="140.6" y="41.5" transform="rotate(-90 140.6 41.5)">L1001</text>
<text x="144.4" y="41.5" transform="rotate(-90 144.4 41.5)">L1002</text>
<text x="152.2" y="36.2" transform="rotate(-90 152.2 36.2)">C1002</text>
<text x="156" y="36.2" transform="rotate(-90 156 36.2)">C1003</text>
<text x="17.4" y="47.9">470pF</text>
<text x="27" y="47.9">C1006</text>
<text x="34.8" y="47.9">180pF</text>
<text x="152.2" y="43.3" transform="rotate(-90 152.2 43.3)">0.1uF</text>
<text x="156" y="42.7" transform="rotate(-90 156 42.7)">22nF</text>
<text x="254.8" y="44.1">C1007 C1008 C1009</text>
<text x="254.8" y="47.9">0.1uF</text>
<text x="260.6" y="47.9">0.1uF</text>
<text x="268.3" y="47.9">2.2uF</text>
<text x="126.8" y="51.1">U1001</text>
<text x="22.9" y="55.2" transform="rotate(-90 22.9 55.2)">220pF</text>
<text x="24.8" y="55.5" transform="rotate(-90 24.8 55.5)">C1010</text>
<text x="29" y="56.6">L1004</text>
<text x="42.2" y="55.5" transform="rotate(-90 42.2 55.5)">D1000</text>
<text x="22.9" y="63.2" transform="rotate(-90 22.9 63.2)">180nH</text>
<text x="32.8" y="61.5">180nH</text>
<text x="46.1" y="62.4" transform="rotate(-90 46.1 62.4)">BAV99_SMD</text>
<text x="57.6" y="62.4" transform="rotate(-90 57.6 62.4)">GZ1005D102CTF</text>
<text x="100.4" y="65.4">L1007</text>
<text x="110.1" y="65.4">GZ1005D102CTF</text>
<text x="177.6" y="61.5">C1012 0.1uF</text>
<text x="100.4" y="69.2">L1008</text>
<text x="117.8" y="69.2">180nH</text>
<text x="148.7" y="71.1">R840</text>
<text x="239.3" y="71.1">C1013 0.1uF</text>
<text x="22.9" y="74.3" transform="rotate(-90 22.9 74.3)">L1005</text>
<text x="57.6" y="76.3" transform="rotate(-90 57.6 76.3)">L1006</text>
<text x="108.1" y="76.9">C1014</text>
<text x="115.8" y="76.9">100nF</text>
<text x="239.3" y="75">C1015 0.1uF</text>
<text x="189.2" y="80.8">C1016 33pF</text>
<text x="182.6" y="85.8">Y1001</text>
<text x="182.6" y="88.1">16MHZ</text>
<text x="231.6" y="86.5">R1002</text>
<text x="241.3" y="86.5">200R</text>
<text x="256.8" y="86.5">C1017 0.1uF</text>
<text x="250.2" y="94.3">R1003</text>
<text x="32.8" y="98.1">R1001</text>
<text x="42.5" y="98.1">10K</text>
<text x="50.2" y="98.1">R1011</text>
<text x="59.9" y="98.1">100R</text>
<text x="140.6" y="101.2" transform="rotate(-90 140.6 101.2)">0.1uF</text>
<text x="146.4" y="100.8" transform="rotate(-90 146.4 100.8)">R812</text>
<text x="193" y="100.1">C1018 33pF</text>
<text x="250.2" y="96.6">470R</text>
<text x="26.8" y="105.1" transform="rotate(-90 26.8 105.1)">0.1uF</text>
<text x="47.9" y="103.1" transform="rotate(-90 47.9 103.1)">0.1uF</text>
<text x="231.6" y="104">R1007</text>
<text x="241.3" y="104">200R</text>
<text x="256.8" y="104">C1020 0.1uF</text>
<text x="26.8" y="113.4" transform="rotate(-90 26.8 113.4)">C1024</text>
<text x="47.9" y="111.4" transform="rotate(-90 47.9 111.4)">C1028</text>
<text x="140.6" y="109.5" transform="rotate(-90 140.6 109.5)">C1019</text>
<text x="146.4" y="111.2" transform="rotate(-90 146.4 111.2)">1K8</text>
<text x="264.1" y="112.2" transform="rotate(-90 264.1 112.2)">33pF</text>
<text x="273.8" y="112.2" transform="rotate(-90 273.8 112.2)">33pF</text>
<text x="142.6" y="119" transform="rotate(-90 142.6 119)">330pF</text>
<text x="146.4" y="117.9" transform="rotate(-90 146.4 117.9)">6n8F</text>
<text x="152.2" y="116.6" transform="rotate(-90 152.2 116.6)">0.1uF</text>
<text x="264.1" y="119.1" transform="rotate(-90 264.1 119.1)">C1027</text>
<text x="271.8" y="119.1" transform="rotate(-90 271.8 119.1)">C1029</text>
<text x="152.2" y="124.9" transform="rotate(-90 152.2 124.9)">C1023</text>
<text x="57.9" y="129">R1004 R1005</text>
<text x="142.6" y="126.8" transform="rotate(-90 142.6 126.8)">C1021</text>
<text x="146.4" y="126.8" transform="rotate(-90 146.4 126.8)">C1022</text>
<text x="40.6" y="136.7">R1008</text>
<text x="50.2" y="136.7">200R</text>
<text x="57.9" y="132.9">4.7K</text>
<text x="63.7" y="132.9">4.7K</text>
<text x="40.6" y="138.7">R1009</text>
<text x="50.2" y="138.7">200R</text>
<text x="30.6" y="146.9" transform="rotate(-90 30.6 146.9)">33pF</text>
<text x="36.4" y="146.9" transform="rotate(-90 36.4 146.9)">33pF</text>
<text x="30.6" y="155.8" transform="rotate(-90 30.6 155.8)">C1025</text>
<text x="36.4" y="155.8" transform="rotate(-90 36.4 155.8)">C1026</text>
</g>
<g font-size="1.7" fill="#00f">
<text x="246.3" y="28.2" transform="rotate(90 246.3 28.2)">ADJ</text>
<text x="250.2" y="28.2" transform="rotate(90 250.2 28.2)">OUT</text>
<text x="254" y="29.5" transform="rotate(90 254 29.5)">IN</text>
</g>
<g font-size="1.7" fill="#004080">
<text x="137.9" y="58" transform="rotate(-90 137.9 58)">AVDD</text>
<text x="141.8" y="56.4" transform="rotate(-90 141.8 56.4)">TFH</text>
<text x="145.6" y="56.1" transform="rotate(-90 145.6 56.1)">TFL</text>
<text x="149.5" y="57.5" transform="rotate(-90 149.5 57.5)">GPIO</text>
<text x="153.3" y="56.8" transform="rotate(-90 153.3 56.8)">VBG</text>
<text x="157.2" y="57.5" transform="rotate(-90 157.2 57.5)">DET2</text>
<text x="137.9" y="89.8" transform="rotate(-90 137.9 89.8)">SDA</text>
<text x="141.8" y="89.8" transform="rotate(-90 141.8 89.8)">AVDD</text>
<text x="145.6" y="89.8" transform="rotate(-90 145.6 89.8)">CP</text>
<text x="149.5" y="89.8" transform="rotate(-90 149.5 89.8)">DVSS</text>
<text x="153.3" y="89.8" transform="rotate(-90 153.3 89.8)">DVDD</text>
<text x="157.2" y="89.8" transform="rotate(-90 157.2 89.8)">XTAL_I</text>
</g>
<text font-size="1.6" fill="#00f" x="20.7" y="20.1" transform="rotate(90 20.7 20.1)">RF</text>
<g font-size="1.4">
<text x="30.9" y="1.5">5</text>
<text x="88.8" y="1.5">4</text>
<text x="146.7" y="1.5">3</text>
<text x="204.6" y="1.5">2</text>
<text x="262.6" y="1.5">1</text>
<text x=".5" y="26.1">D</text>
<text x="292" y="26.1">D</text>
<text x=".5" y="71.9">C</text>
<text x="292" y="71.9">C</text>
<text x=".5" y="117.8">B</text>
<text x="292" y="117.8">B</text>
<text x=".5" y="163.6">A</text>
<text x="292" y="163.6">A</text>
<text x="30.9" y="186.9">5</text>
<text x="88.8" y="186.9">4</text>
<text x="146.7" y="186.9">3</text>
<text x="204.6" y="186.9">2</text>
<text x="262.6" y="186.9">1</text>
</g>
</svg>
